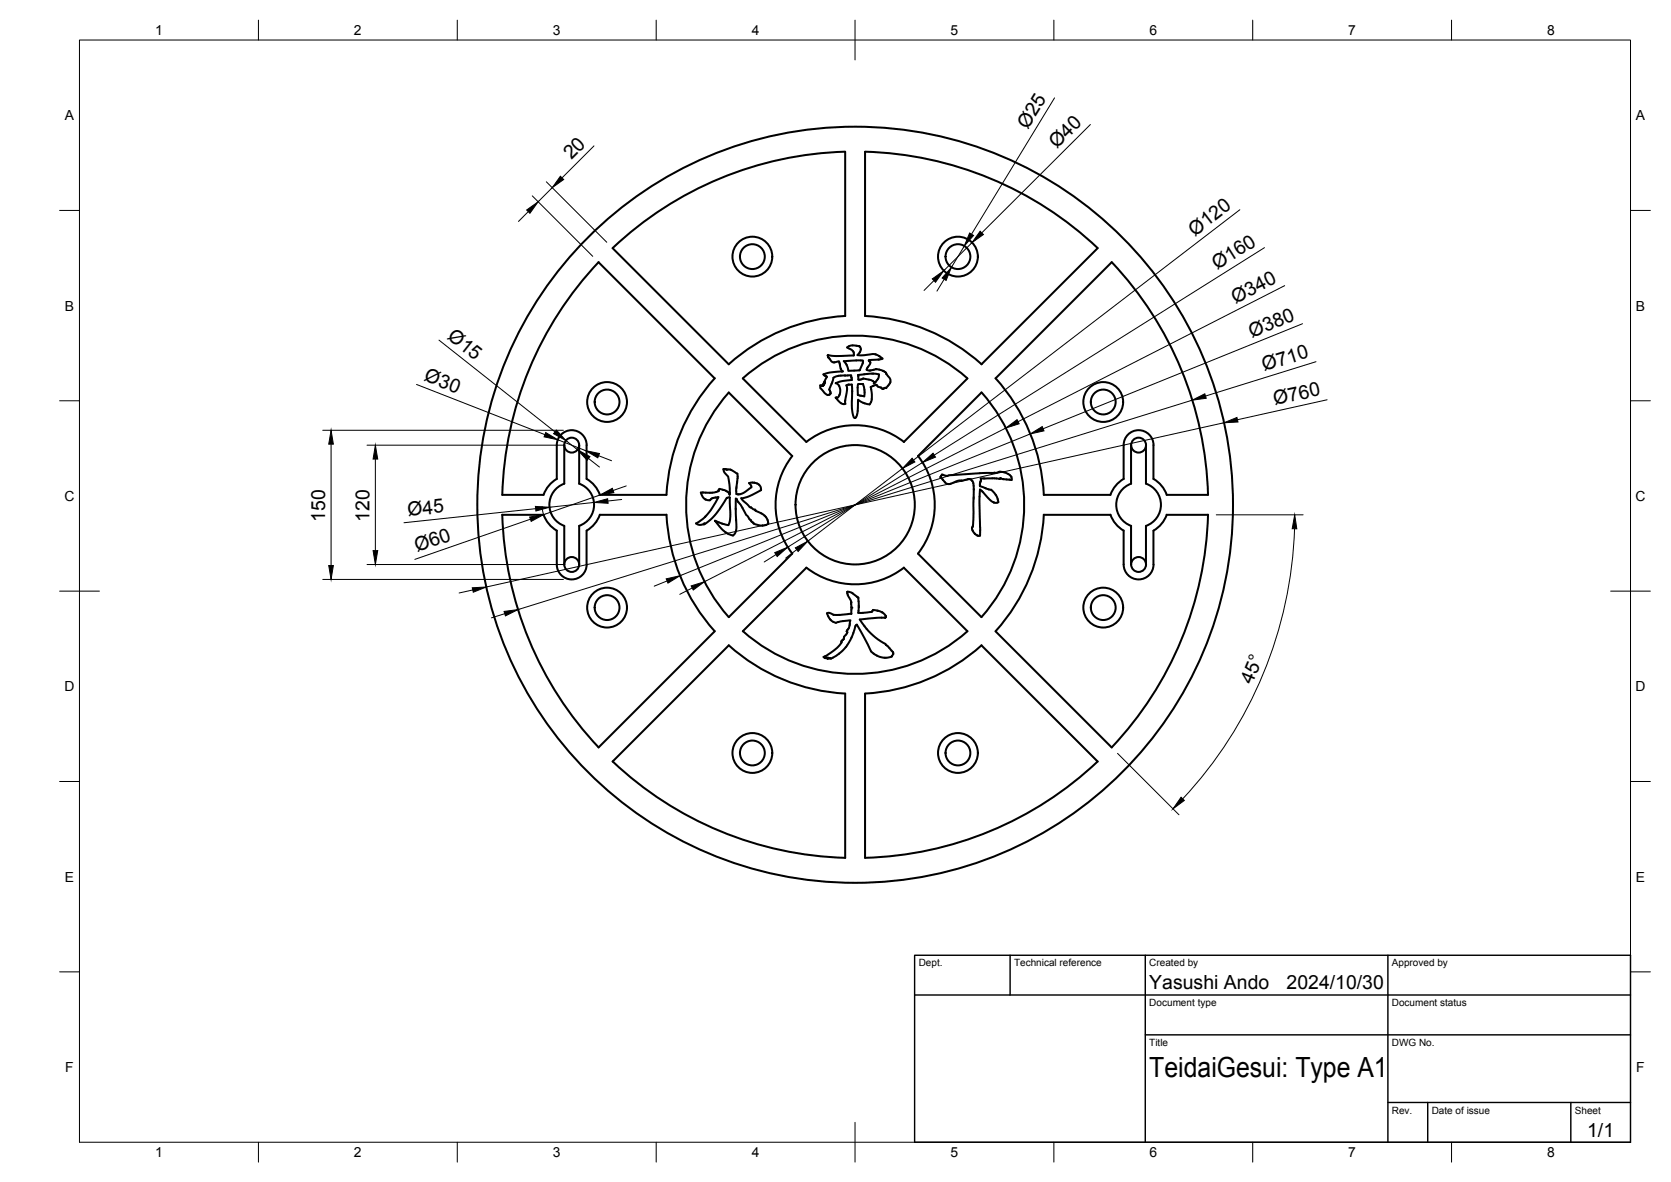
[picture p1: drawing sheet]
<svg xmlns="http://www.w3.org/2000/svg" width="420mm" height="297mm" viewBox="0 0 420 297" stroke-linecap="round" stroke-linejoin="round" font-family="sans-serif">
<!-- layer: Visible -->
<g fill="none" stroke="#000" stroke-width=".51">
<path d="M212.5 38.1v41.3M212.5 38.1a88.8 88.8 0 0 0-58.4 24.2M217.5 38.1v41.3M217.5 38.1a88.6 88.6 0 0 1 58.5 24.3l-29.2 29.1a47.5 47.5 0 0 0-29.3-12.1M154 62.4l29.2 29.1a47.5 47.5 0 0 1 29.3-12.1M179.7 95.1l-29.2-29.2a88.9 88.9 0 0 0-24.2 58.5l10.4-.1 .6-1.3 .9-1.2 1.8-1.5v-8.4a3.8 3.8 0 0 1 3.7-3.8 3.8 3.8 0 0 1 3.8 3.8M179.7 95.1a47.5 47.5 0 0 0-12.1 29.3l-16.8-.1-.6-1.3-.9-1.2-1.8-1.5M183.3 98.6l15.9 16a20 20 0 0 0 0 24.5l-16 16a42.5 42.5 0 0 1 .1-56.5zM186.8 95.1l15.9 16a20 20 0 0 1 24.6 0M186.8 95.1a42.5 42.5 0 0 1 56.4 0l-15.9 16M206.2 96.8l.4 .1M206.2 96.8v.7l.3 .2a3.2 3.2 0 0 0 1.8 1.6l.3-.2"/>
<path d="M206.6 96.9h.1M206.8 96.9v.1M206.8 96.9h.1M207.2 96.5l-.4 .4M207.2 96.3l-.1 .2M207.4 96.2l-.3 .6-.3 .2M207.4 96.1v-.2l-.2 .4M207.5 94.4h.1M207.5 94.4l.4 .3M207.5 96.1l-.1 .1M207.9 94.7l-1.3 2.2M208.2 89.4v.4"/>
<path d="M208.2 89.8l.9 1 .6 .3M208.7 99l-.1 .2M208.8 98.9l-.1 .1M208.8 98.9h.1M209.1 96.5l-.6 1.4 .3 1M209.8 91l-.1 .1M210.9 94.4l3.1-.1 .1 .6M210.9 94.5l-.7 .1a.75 .75 0 0 0-.8 .9l-.3 1M210.9 90.8l-1.1 .3M210.9 90.8l.1 .2M211 91l.1 .3M211.1 99.2a.73 .73 0 0 1-1 .7l1.3 1.4"/>
<path d="M211.1 91.3l.1 .4M211.2 91.7a1.96 1.96 0 0 0 .7 1.6l-3.2 .3-1.6 .5 .4 .3M212.7 91.4l.6 1.8 2.7-.1M212.8 96.8a11.5 11.5 0 0 1-.3 4.2l.1 .5-.5 .1M213 87.3l1.2 .6a1.18 1.18 0 0 1 .5 1.3M213.5 96.6l-.7 .2M213.5 96.7h.7M214.1 94.9l.1 .6M214.1 94.8v.1M214.2 96.6l.1 1.8M214.2 95.5l-2.6 .3-1.5 .5a2.16 2.16 0 0 1 1 2.9M214.3 98.4a15.2 15.2 0 0 0 .4 6.5l.3 .1"/>
<path d="M214.7 89.2v.1a25.1 25.1 0 0 1-6.6 0l.1 .1M215.8 95.4h.5l.8-.3a4.3 4.3 0 0 1 2.7 .9v.1M216.1 87a3.6 3.6 0 0 0-3.1 .3M216.1 87a1.56 1.56 0 0 1-.5 2.2l1.7 .1a5 5 0 0 1 3.2-.1l.7 .4M216.1 87h.1M216.9 91.4l-.7 1.6-.2 .1M217 91.1l-.1-.5h-.3l-4.4 .2 .5 .6M217 91.1l-.1 .3M217 96.6l.4 1.9M217 96.6l-1.2-.1-.1 2.8 1.6 .3M217.3 94.1l-1.5 .1v1.2M217.4 98.6l-.1 1"/>
<path d="M218.4 90.6l.1 .1M218.5 90.7l.4 .5-.8 1.2a.49 .49 0 0 0 .1 .7 .49 .49 0 0 0 .6 0l1.4-.3M218.7 90.5h-.3M219.5 97l-.6 .3 .3 1.8a3.3 3.3 0 0 1-.6 2.5M219.6 93.9l1.4 .2a3.2 3.2 0 0 1-1.3 2.3v-.2M219.6 97h.1M219.6 93.9l-2.3 .2M219.7 96.3h.1M219.8 96.1l-.1 .1M219.8 96.2h-.1M220.3 92.8h-.1M220.4 92.8l1.3 .3 .9 .4"/>
<path d="M220.4 96.7l-.8 .3M220.4 96.7v.1M220.4 96.8l1.5 1M220.8 90.4l-2.1 .1M221.1 90.3l-.3 .1M221.2 89.6l.8 .5-1 .2M221.9 97.7h.1M222 93.2h.1M222.1 97.7l-.2 .1M222.3 97.6l-.2 .1M222.3 97.6h.1M222.6 93.5l.3 .5"/>
<path d="M222.9 94l.9 1.2 .1 .8M223.2 97l-.4 .5-.3-.1-.3 .2M223.9 96l-.6 1M246.8 98.6a42.5 42.5 0 0 1 0 56.5l-16-16a19.9 19.9 0 0 0 0-24.5zM250.3 95.1a47.3 47.3 0 0 1 12.1 29.3l16.8-.1 .7-1.3 .9-1.2 1.7-1.4v-8.5a3.7 3.7 0 0 1 3.8-3.8 3.7 3.7 0 0 1 3.7 3.8v8.4l1.3 .9 1 1.1 1 2.1 10.4-.1a88.8 88.8 0 0 0-24.2-58.4l-29.2 29.2M141.9 111.9v9.6a5.6 5.6 0 0 0-3.8 5.3 5.6 5.6 0 0 0 3.8 5.3M141.9 111.9a1.87 1.87 0 0 1 1.9-1.9 1.87 1.87 0 0 1 1.8 1.9M141.9 111.9a1.87 1.87 0 0 0 1.9 1.8 1.87 1.87 0 0 0 1.8-1.8M145.6 111.9v9.7a5.6 5.6 0 0 1 3.8 5.2 5.6 5.6 0 0 1-3.8 5.3M147.5 111.9v8.5M181.9 117.9l.3 .9 .9 1 .4 3.9M181.9 117.9h.1"/>
<path d="M182.1 117.9h.1M182.4 117.9l.3 .1M182.4 117.9h-.3M182.7 118h.1M182.7 118a2.34 2.34 0 0 1 2.4 .9l.3 .1M185.4 119l.1 .7M185.5 119.7l-.2 1.4M211.4 101.3l.7 .2M217.1 101.2l-1.3-.8-.1 .6a6.4 6.4 0 0 1-.5 4h-.2M217.1 101.2l1.6 .4M236.6 119.7l-.2 .2 .7 .6M237.9 119.6l-1-.4-.3 .5"/>
<path d="M249.3 118.9h-2.6l-8.8 .7M249.3 118.8h.1M249.4 118.9h.4M249.9 118.8h-.1M250.1 118.8h-.1M251.3 118.6l-1.3 .2M251.3 118.6h.1M251.3 118.6l1.1 .1M252.4 118.7a1.95 1.95 0 0 1 2 1.9l-.4-.1M254.3 119.8h.1M284.4 111.9v9.7M288.1 111.9l.1 9.7a5.6 5.6 0 0 1 3.7 5.2 5.6 5.6 0 0 1-3.7 5.3"/>
<path d="M141.9 132.2v9.7M145.6 132.2v9.7M147.5 133.4v8.5M147.5 133.3l1.8-1.4 .9-1.2 .6-1.3 16.8-.1a47.7 47.7 0 0 0 12.1 29.4l-29.2 29.1a88.9 88.9 0 0 1-24.2-58.4l10.4-.1 .6 1.4 .9 1.2 1.8 1.4v8.6a3.8 3.8 0 0 0 3.8 3.7 3.8 3.8 0 0 0 3.7-3.7M175 131.5a1.62 1.62 0 0 0 2.2 0l-.1 .1M177.1 131.6l-.1 .2a16.3 16.3 0 0 0 5.7-6.7l.8-.1v1.4a10.9 10.9 0 0 1-.3 5.6l-3.5-1.2 1.6 2 1.1 1M177.4 129.8l-2.4 1.7M177.4 125.5h.1M178.8 125.4a.95 .95 0 0 1-1.4 .1M179.9 125l.8-.1-1.9 3.3-1.4 1.6M179.9 125l-1.1 .4M180.7 123.4h.1"/>
<path d="M180.7 123.4a8 8 0 0 1-4 .4h-.5l.4 1 .8 .7M180.9 122.9l-.2 .5M180.9 122.9l2 .7M182.5 133.8l.5 .3M182.9 123.6l.6 .7v-.6M185.1 122.7l.1 1.5h.3M185.2 125.4l-.2-.1 .1 5.4a4.2 4.2 0 0 1-.8 3.9l-1.3-.5M185.2 125.4l.1 .2M185.3 121.4l-.2 1.3M185.3 125.6l.1 .4M185.4 121.1l-.1 .3M185.5 126l1 1.2 1.1 2.2 1.3 1.5"/>
<path d="M185.5 124.2h.2M188.8 127.5l.6 .5h.4v.2M188.9 130.9l.1 .2M189 131.1l.5 .5M189.6 121.3l-1.3 .1 .5 .5 .2 .5-2.1 1.5-1.2 .3M189.7 121.3a1.67 1.67 0 0 1 1.7 1.7M189.8 128.2l1.7 .8M189.8 128.2h.1M191.3 123.1v.1M191.3 123.1a11.1 11.1 0 0 1-5 2.1l1.7 1.7a.77 .77 0 0 0 .8 .6M191.4 123l-.1 .1M191.4 129a3 3 0 0 1 1.7 2.2"/>
<path d="M193.1 131.2l.1 .4-.7 .4a4.3 4.3 0 0 1-3-.4M237.1 120.5a1.73 1.73 0 0 0 2.7 .7l1.4-.5 .6 .1M243.7 120.4l-2 .4M243.8 120.4l.3 .1 .4 .4M244.5 120.9l.2 .4 .2 1.6-.3 9.3M244.5 132.5l-.1 .2a2.3 2.3 0 0 0 1.7 2M244.6 132.2l-.1 .3M246.4 121.7v.3M246.4 122v.2l1.4 .5a3.8 3.8 0 0 1 3.2 3.5M246.4 133.3v1.3h-.3M246.5 132.4v.9M246.5 121.3l-.1 .4"/>
<path d="M246.5 123.1l.6 .5a8.7 8.7 0 0 0 2.8 2.7M246.5 123.1l-.1-.1-.1 2.6 .1 6.8M246.5 121v.3M246.6 121h-.1M249.9 126.3h.1M249.9 126.3h.8M251 126.2l-.3 .1M251.5 120.3h.1M251.5 120.3l-4.9-.1-.1 .8M251.6 120.1l-.1 .1M251.6 120.1l.6 .3M252.2 120.4h.1"/>
<path d="M252.3 120.4l1.8 .2M262.5 129.3l16.7 .1 .7 1.3 .9 1.2 1.7 1.4v8.6a3.8 3.8 0 0 0 3.8 3.7 3.8 3.8 0 0 0 3.7-3.7v-8.5l1.8-1.5 .9-1.2 .7-1.4 10.3 .1a88.7 88.7 0 0 1-24.2 58.4l-29.2-29.2a47.5 47.5 0 0 0 12.2-29.3zM284.4 132.2v9.7M284.4 121.5a5.6 5.6 0 0 0-3.7 5.3 5.6 5.6 0 0 0 3.7 5.3M288.1 132.2v9.7M141.9 141.9a1.87 1.87 0 0 0 1.9 1.8 1.87 1.87 0 0 0 1.8-1.8M141.9 141.9a1.87 1.87 0 0 1 1.9-1.9 1.87 1.87 0 0 1 1.8 1.9M186.8 158.6a42.5 42.5 0 0 0 56.5 0M202.7 142.6a20 20 0 0 0 24.6 0M202.8 142.7l-16 15.9M208.7 155.6l.8 .7M209.5 156.3a2.5 2.5 0 0 0 2.2-.2l2.1-.2-.1 .9"/>
<path d="M209.6 154.5a1.71 1.71 0 0 0-1.7-.4l.8 1.5M209.6 154.5h.1M209.6 154.5h1.5M212.9 158.7l.1 .2M212.9 158.7h.1M213 158.9l-.8 1.2M213 148.8v.3M213.1 148.7v.1M213.1 149.1l.9 2.2M213.1 148.7a2.79 2.79 0 0 1 2.4 1.3l.3 .3M213.3 158l-.4 .7M213.3 154.3l-2.3 .2"/>
<path d="M213.7 156.8l-.4 1.2M214 154.2l-.7 .1M214 151.3l.1 1.4M214.1 151.3h.1M214.1 153.2v1M214.1 154.2l-.1 .1M214.1 152.7v.5M215.1 157.3l.4-.3 3.5 6.7M215.1 157.3a14 14 0 0 1-2.4 5.3M215.8 150.3l.1 2.3M215.9 152.6l-.1 1.4 2.3-.1 1.1-.2M220 155.3l-3.8 .4a16.5 16.5 0 0 0 6.5 6.2v.2"/>
<path d="M220.7 153.5l1.2 .4 .8 .9M220.7 153.5l-1.2-.2-.2 .4M221.7 155.2l-1.7 .1M221.7 155.2h.9M222.6 155.2h.1M222.7 154.7v.1M222.7 154.8v.2M222.8 155l-.2 .2M227.3 142.7l15.9 15.9M207.1 165.1l.4 .3M207.3 165l-.2 .1M207.5 165.4h.1"/>
<path d="M207.5 164.9l-.2 .1M207.6 164.9h-.1M207.8 165.4h-.3M207.8 165.3h.1M207.9 165.3l-.1 .1M207.9 165.3h.4M208.1 165.5h.1M208.1 165.4l-.1 .2M208.1 165.4h.1M208.4 165.3l-.3 .1M208.7 165.4l-.6 .2M208.8 165.4h.1"/>
<path d="M211.6 161.5a10.9 10.9 0 0 1-4 3.4M211.6 161.2v.3M211.6 161.1v.1M211.6 161.5h.1M212 160.8l-.4 .4M212.2 160.1l-.2 .7M212.7 162.6l-2 1.9-1.6 1-.3-.1M219 163.7l.2 .2a5.5 5.5 0 0 0 3.2 1.4M222.8 162.1l.4 .2M223.1 162.4l1.4 1.5M224.2 165l-1.8 .3M224.2 165h.1"/>
<path d="M224.3 164.9l-.1 .1M224.3 164.9h.1M224.5 163.9l.1 .4-.3 .6M154 191.4l29.2-29.2a47.5 47.5 0 0 0 29.3 12.1v41.3M154.1 191.4a88.8 88.8 0 0 0 58.4 24.2M217.5 215.6a88.8 88.8 0 0 0 58.5-24.2l-29.2-29.2a47.5 47.5 0 0 1-29.3 12.1v41.3"/>
<circle cx="189.2" cy="64.5" r="5"/>
<circle cx="189.2" cy="64.5" r="3.1"/>
<circle cx="240.9" cy="64.5" r="5"/>
<circle cx="240.9" cy="64.5" r="3.1"/>
<circle cx="152.6" cy="101" r="5"/>
<circle cx="152.6" cy="101" r="3.1"/>
<circle cx="277.4" cy="101" r="5"/>
<circle cx="277.4" cy="101" r="3.1"/>
<circle cx="286.3" cy="111.9" r="1.87"/>
<circle cx="215" cy="126.8" r="95"/>
<circle cx="215" cy="126.8" r="15"/>
<circle cx="152.6" cy="152.7" r="5"/>
<circle cx="152.6" cy="152.7" r="3.1"/>
<circle cx="277.4" cy="152.7" r="5"/>
<circle cx="277.4" cy="152.7" r="3.1"/>
<circle cx="286.3" cy="141.9" r="1.87"/>
<circle cx="189.2" cy="189.2" r="5"/>
<circle cx="189.2" cy="189.2" r="3.1"/>
<circle cx="240.9" cy="189.2" r="5"/>
<circle cx="240.9" cy="189.2" r="3.1"/>
</g>
<circle cx="214.1" cy="152.7" r=".25" fill="#000"/>
<!-- layer: BORDER -->
<g fill="none" stroke="#000" stroke-width=".25">
<path d="M20 10.1h390v276.9h-390zM65 5.1v5M115 5.1v5M165 5.1v5M215 5.1v10M265 5.1v5M315 5.1v5M365 5.1v5M15 52.9h5M410 52.9h5M15 100.7h5M410 100.7h5"/>
<path d="M15 148.6h10M405 148.6h10M15 196.4h5M410 196.4h5M15 244.2h5M410 244.2h5M65 287v5M115 287v5M165 287v5M215 282.1v9.9M265 287v5M315 287v5"/>
<path d="M365 287v5"/>
</g>
<!-- layer: TITLEBLOCK -->
<path d="M230 240.1h180v46.9h-180zM230 250h180M254 240.1v9.9M288 240.1v46.9M349 240.1v46.9M288 260.1h122M349 277.1h61M359 277.1v9.9M395 277.1v9.9" fill="none" stroke="#000" stroke-width=".36"/>
<!-- layer: FD_Dimensions -->
<g fill="none" stroke="#000" stroke-width=".25">
<path d="M149.4 36.7l-8.1 8M265.2 24.6l-20.9 34.3M274.2 31.3l-27.3 27.2M132.8 53.2l-2.4 2.5M133.8 49.2l15.2 15.2M137.4 45.7l15.2 15.2M138.9 47.2l-3.6 3.5M311.7 52.7l-82 62.9M234.8 70.5l-2.5 2.5M237.4 70.2l-1.8 3M242.5 61.8l-3.3 5.4M244.4 61l-7.1 7"/>
<path d="M317.9 62.2l-83 52.2M323 71.8l-67 34.2M104.7 96.6l32.3 12.6M110.4 85.5l29.2 23M327.5 81.4l-65.2 26.3M330.9 90.9l-27.8 8.6M81.2 108.1h60.5M83.2 111.6v30.5M92.3 111.9h49.4M94.4 115.4v23M140.3 110.5l7 2.7M142.3 110.7l2.9 2.3"/>
<path d="M148 115.2l2.7 2.2M150.5 114.5l3.3 1.3M226.9 117.7l-23.8 18.3M231.9 116.2l-33.8 21.3M252.9 107.6l-75.8 38.6M259 109.1l-88 35.6M299.8 100.6l-169.5 52.6M307.7 106.2l-185.4 41.3M333.7 100.5l-22.6 5M133.4 130.5l-29.1 10.1M134.7 127.8l-33.1 3.6M136.3 127.3l.4 2.1"/>
<path d="M149.4 126.3l-11.2 1.2M150.9 124.4l-14.2 4.9M156.3 125.5l-3.5 .4M157.5 122.1l-3.3 1.2M195.1 139.4l-2.9 1.8M200.3 138.1l-2.8 2.2M305.8 129.4h21.9M325.5 132.9a104.5 104.5 0 0 1-28.1 67.9M81.2 145.6h60.5M92.3 141.9h49.4M118.9 148.3l-3.5 .7M126.9 154.2l-3.3 1.1"/>
<path d="M167.7 146l-3.2 1.3M174 147.8l-3.1 1.6M281 189.3l15.4 15.5"/>
</g>
<g fill="#000" stroke="#000" stroke-width=".25">
<path d="M132.4 52.8l2.9-2.1-2.1 2.9zM140.9 44.3l.8 .8-2.8 2.1zM243.8 58.6l1 .6-2.3 2.6zM246.4 58.1l.9 .8-2.9 2.1zM234.4 70.1l2.9-2.1-2.1 2.9zM239.2 67.2l-1.3 3.3-1-.6zM299.8 100.6l3.1-1.6 .4 1.1zM83.2 108.1l.6 3.5h-1.1zM94.4 111.9l.6 3.5h-1.2zM137.2 108.7l3.1 1.8-3.5-.7zM139.9 108.1l2.4 2.6-3.1-1.7zM145.2 113l3.1 1.8-.7 .9z"/>
<path d="M147.3 113.2l3.4 .8-.4 1zM229.3 115.2l.7 .9-3.1 1.6zM231.9 116.2l2.7-2.3 .6 1zM252.9 107.6l2.8-2.1 .6 1zM259 109.1l3.1-1.9 .4 1.1zM307.7 106.2l3.3-1.3 .3 1.2zM93.8 138.4h1.2l-.6 3.5zM133.2 129.9l3.5-.6-3.1 1.7zM134.6 127.3l3.6 .2-3.5 .9zM149.4 126.3l3.4-1 .1 1.2zM150.9 124.4l3.1-1.7 .3 1.1zM194.8 138.9l3.3-1.4-2.7 2.4z"/>
<path d="M200 137.7l3.1-1.7-2.4 2.6zM325.5 129.4l.6 3.5h-1.2zM82.7 142.1h1.1l-.6 3.5zM118.7 147.7l3.6-.2-3.3 1.3zM126.7 153.7l3.6-.5-3.2 1.6zM167.5 145.5l3.5-.8-3 1.8zM173.8 147.2l3.3-1-2.8 2.1zM297 200.3l.8 .9-2.9 2.1z"/>
</g>
<text font-size="7" x="289" y="270.6">TeidaiGesui: Type A1</text>
<g font-size="4.9">
<text x="258.4" y="32.7" transform="rotate(-59 258.4 32.7)">Ø25</text>
<text x="143.7" y="40.3" transform="rotate(-45 143.7 40.3)">20</text>
<text x="265.7" y="37.5" transform="rotate(-45 265.7 37.5)">Ø40</text>
<text x="300.4" y="59.5" transform="rotate(-38 300.4 59.5)">Ø120</text>
<text x="306" y="67.9" transform="rotate(-32 306 67.9)">Ø160</text>
<text x="310.6" y="76.4" transform="rotate(-27 310.6 76.4)">Ø340</text>
<text x="112.3" y="85" transform="rotate(38 112.3 85)">Ø15</text>
<text x="314.8" y="84.8" transform="rotate(-22 314.8 84.8)">Ø380</text>
<text x="106.4" y="95.6" transform="rotate(21 106.4 95.6)">Ø30</text>
<text x="317.9" y="93.3" transform="rotate(-17 317.9 93.3)">Ø710</text>
<text x="320.5" y="101.8" transform="rotate(-13 320.5 101.8)">Ø760</text>
<text x="81.8" y="131.1" transform="rotate(-90 81.8 131.1)">150</text>
<text x="92.9" y="131.1" transform="rotate(-90 92.9 131.1)">120</text>
<text x="102.6" y="129.7" transform="rotate(-6 102.6 129.7)">Ø45</text>
<text x="104.9" y="138.7" transform="rotate(-19 104.9 138.7)">Ø60</text>
<text x="314.9" y="172.1" transform="rotate(-67 314.9 172.1)">45°</text>
<text x="289" y="248.5">Yasushi Ando</text>
<text x="323.5" y="248.5">2024/10/30</text>
<text x="399.1" y="285.7">1/1</text>
</g>
<g font-size="3.5">
<text x="39" y="8.8">1</text>
<text x="89" y="8.8">2</text>
<text x="139" y="8.8">3</text>
<text x="189" y="8.8">4</text>
<text x="239" y="8.8">5</text>
<text x="289" y="8.8">6</text>
<text x="339" y="8.8">7</text>
<text x="389" y="8.8">8</text>
<text x="16.3" y="30.2">A</text>
<text x="411.3" y="30.2">A</text>
<text x="16.3" y="78">B</text>
<text x="411.3" y="78">B</text>
<text x="16.2" y="125.9">C</text>
<text x="411.2" y="125.9">C</text>
<text x="16.2" y="173.7">D</text>
<text x="411.2" y="173.7">D</text>
<text x="16.3" y="221.6">E</text>
<text x="411.3" y="221.6">E</text>
<text x="16.4" y="269.4">F</text>
<text x="411.4" y="269.4">F</text>
<text x="39" y="290.8">1</text>
<text x="89" y="290.8">2</text>
<text x="139" y="290.8">3</text>
<text x="189" y="290.8">4</text>
<text x="239" y="290.8">5</text>
<text x="289" y="290.8">6</text>
<text x="339" y="290.8">7</text>
<text x="389" y="290.8">8</text>
</g>
<g font-size="2.5">
<text x="231" y="242.9">Dept.</text>
<text x="255" y="242.9">Technical reference</text>
<text x="289" y="242.9">Created by</text>
<text x="350" y="242.9">Approved by</text>
<text x="289" y="252.8">Document type</text>
<text x="350" y="252.8">Document status</text>
<text x="289" y="262.9">Title</text>
<text x="350" y="262.9">DWG No.</text>
<text x="350" y="279.9">Rev.</text>
<text x="360" y="279.9">Date of issue</text>
<text x="396" y="279.9">Sheet</text>
</g>
</svg>
